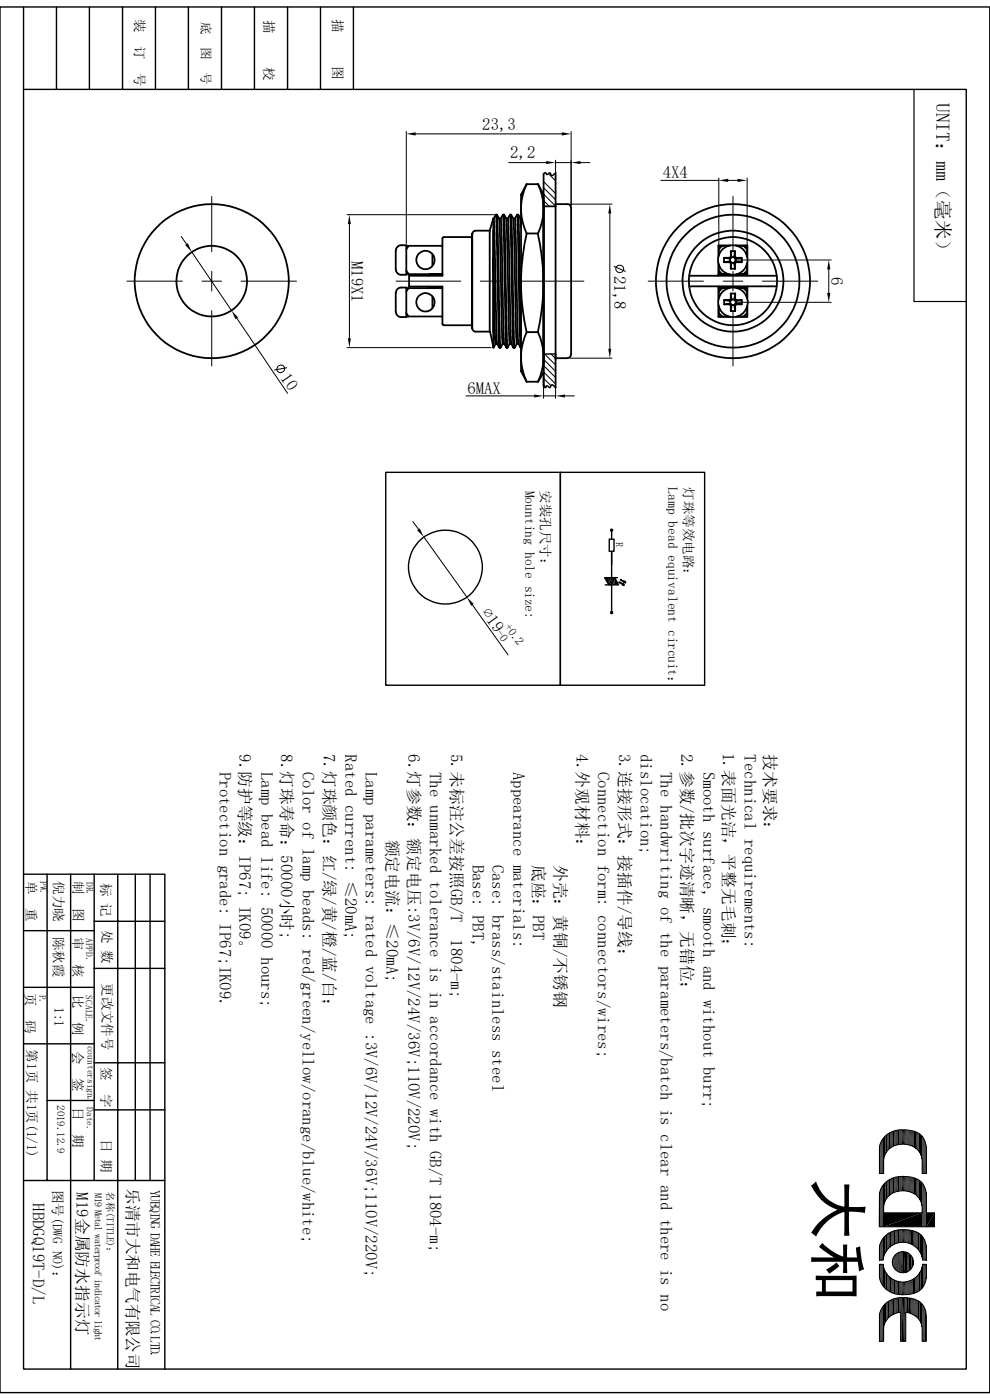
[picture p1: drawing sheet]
<svg xmlns="http://www.w3.org/2000/svg" width="210mm" height="297mm" viewBox="0 0 210 297" stroke-linecap="round" stroke-linejoin="round" font-family="sans-serif">
<g fill="none" stroke="#000" stroke-width=".3">
<path d="M0 1.5h210v293.9h-210zM5 1.5v17.5M5 19h200v271.4h-200zM12 1.5v17.5M19 1.5v17.5M26 1.5v17.5M33 1.5v17.5M40 1.5v17.5M47 1.5v17.5M54 1.5v17.5M61 1.5v17.5M68 1.5v17.5"/>
<path d="M75 1.5v17.5M117.9 36.7l-.8 .6-.2-.1-.2-.5-.6 .3-.4-.4-.4 .3M115.3 75.1h2.6M115.3 82l.4 .3 .3-.5 .7 .5 .4-.7 .8 .7M81.8 100.2h37.1v45.2h-37.1zM118.9 100.2h30.6v45.2h-30.6zM129.2 114.4h1.1v2.6h-1.1zM129.8 112.7v1.7M129.8 117v5.6M128.3 122.6h1.7l-.8 1.5zM128.4 124.1h1.1M129.8 124.1v5.6"/>
<path d="M130 122.6h1M130.4 122.6l.8 1.5h-1.7zM131.3 123.5l.1-.1 .8 .4 .2 .3h-.4l.1-.1zM131.7 122.9l.8 .5v-.1l.2 .3h-.4l.1-.1zM5 197.4h15M5 185.5h30v104.9M10 185.5v64.9M15 185.5v104.9M20 185.5v64.9M20 195.5h15M25 185.5v104.9M28.7 185.5v64.9"/>
<path d="M31.8 185.5v64.9M5 209.5h15M20 205.4h15M5 221.4h15M10 233.5h10M20 225.5h15M20 235.5h15M5 250.4h30"/>
<circle cx="129.7" cy="112.5" r=".22"/>
<circle cx="94.5" cy="120.3" r="7.8"/>
<circle cx="129.7" cy="130" r=".22"/>
</g>
<path d="M193.9 19v45h11.1M191.4 239.7v3M191.4 249.6v3M190.7 260.9v2.8M190.7 265.6v4.3M190.7 271.9v2.8M190.7 275.3v3.2M191.2 265.6v4.4M191.6 265.5v4.5M191.7 275.3v9.3M191.9 265.6v4.4M191.9 275.3v9.3" fill="none" stroke="#000" stroke-width=".25"/>
<g fill="none" stroke="#000" stroke-width=".21">
<path d="M86.2 27.9v23.7M88.2 28.4h31M107.9 34.5h8M115.3 38.5l2.6 2.6M115.3 39.8l2.6 2.6M116.3 36.8l1.6 1.6M117.7 36.8l.2 .2M117.9 34v8.8M117.9 34.5h3.3M121.2 27.9v15.7M123.1 34.5h2M140.2 38.3h12.3"/>
<path d="M152.5 37.8v14.6M154.5 38.3h2M158.5 37.8v14.6M26.9 59.6h11.8M38.4 50.2l1.2 1.6M40.7 53.5l8.4 12.4M42.8 59.6h4.2M44.9 41.7v11.7M44.9 57.6v4.1M51.1 59.6h11.8M73.6 45.6h31.3M74.1 47.5v24.3"/>
<path d="M84 59.6h13.7M101.9 59.6h4.1M110.2 59.6h13.7M115.3 41.2l2.6 2.5M115.3 42.5l1.2 1.3M120.9 43.3h8.9M129.4 45.3v28.7M130.3 56.5l2.4 1.1M137.5 59.6h11.7M153.4 59.6h4.2M155.5 41.7v11.7M155.5 57.6v4.1"/>
<path d="M156 55.2h20.3M161.7 59.6h11.8M175.8 57.1v5M44.9 65.9v11.7M50.2 67.5l10.8 15.9M60.8 78l-2.5 .5M73.6 73.7h30.6M115.3 76.2l2.6 2.6M115.3 77.6l2.6 2.5M115.3 78.9l2.6 2.5M115.3 79.5v5M115.5 75.1l2.4 2.3"/>
<path d="M116.9 75.1l1 1M117.9 79.8v4.7M120.9 76h8.9M155.5 65.9v11.7M156 64.1h20.3M98.8 84h14.5M115.3 80.3l1.6 1.5M115.3 81.6l.5 .5M115.3 84h2.6M119.8 84h2M87.6 110.7l1.2 1.6M89.9 113.9l9.2 12.8"/>
<path d="M100.2 128.3l7.6 10.6M189.4 240v3.3M189.5 240v3.2M189.6 239.9v3.3M189.7 239.9v3.2M189.8 239.9v3.2M189.9 239.9v3.1M190.1 239.8v3.2M190.2 239.8v3.2M190.3 239.8v3.1M190.5 239.7v3.2M190.6 239.7v3.1"/>
<path d="M190.7 239.7v3.1M190.8 239.7v3.1M191 239.7v3.1M191.1 239.7v3.1M191.3 239.7v3M191.7 239.7v3M191.8 239.7v3M191.9 239.7v3.1M192 239.7v3.1M192.2 239.7v3.1M192.3 239.7v3.1M192.4 239.7v3.1"/>
<path d="M192.5 239.7v3.2M192.6 239.7v3.2M192.8 239.7v3.2M192.9 239.8v3.2M193 239.8v3.2M193.1 239.8v3.2M193.2 239.8v3.3M193.3 239.9v3.2M193.4 239.9v3.3M193.5 239.9v3.3M193.6 239.9v3.3M193.7 239.9v3.3"/>
<path d="M193.8 239.9v3.5M186.5 253.5v6.8M186.6 243.2v5.8M186.6 253.1v7.2M186.6 243v6M186.6 252.9v7.4M186.7 242.8v6.2M186.7 252.7v7.6M186.7 242.7v6.3M186.7 252.6v7.7M186.8 242.5v6.5M186.8 252.4v7.9"/>
<path d="M186.8 242.4v6.6M186.8 252.2v8.1M186.9 242.2v6.8M186.9 252.1v8.2M187 242v7M187 251.9v8.4M187.1 241.9v7.1M187.1 251.8v8.5M187.2 241.7v7.3M187.2 251.6v8.7M187.3 241.6v7.4M187.3 251.5v8.8"/>
<path d="M187.4 241.4v7.6M187.4 251.3v9M187.5 241.3v7.7M187.5 251.2v9.1M187.5 241.3v4.6M187.5 251.2v4.6M187.6 241.3v4.4M187.6 251.1v4.5M187.6 241.2v4.2M187.6 251.1v4.2M187.7 241.1v4.1M187.7 251v4.1"/>
<path d="M187.7 241.1a6.4 6.4 0 0 1 7.9-.1l.5 .8 .4 1.3v5.9h-.9v-2.9a4 4 0 0 0-5.2-3.2 3.7 3.7 0 0 0-2.9 3.2v2.9h-.9v-3.3a6.1 6.1 0 0 1 .4-3.7zM187.7 241.1v3.9M187.7 251v3.9M187.8 241v4M187.8 250.9v4M187.9 241v3.8M187.9 250.8v3.9M187.9 250.8a6.6 6.6 0 0 1 7.4-.1l.8 1 .4 1.3v4.3h1.7v3h-11.7l.1-6.8a3.8 3.8 0 0 1 1.3-2.7zM187.9 240.9v3.8M187.9 250.8v3.8M188 240.8v3.8M188 250.7v3.8"/>
<path d="M188 240.8v3.6M188 250.7v3.6M188.1 240.7v3.7M188.1 250.6v3.7M188.2 240.7v3.5M188.2 250.6v3.5M188.3 240.6v3.6M188.3 250.5v3.6M188.3 254a4.4 4.4 0 0 1 6.9 .7l.4 1.3v1.3h-8.1l.1-2zM188.3 240.5v3.6M188.3 250.4v3.6M188.4 240.5v3.5"/>
<path d="M188.4 250.4v3.5M188.5 240.4v3.5M188.5 250.3v3.5M188.6 240.4v3.4M188.6 250.3v3.4M188.7 240.3v3.5M188.7 250.2v3.5M188.8 240.3v3.3M188.8 250.2v3.3M188.9 240.2v3.4M188.9 250.1v3.4M189 240.2v3.3"/>
<path d="M189 250.1v3.3M189.1 240.2v3.3M189.1 250v3.3M189.2 240.1v3.3M189.2 250v3.3M189.3 240.1v3.2M189.3 250v3.2M189.4 249.9v3.3M189.5 249.9v3.2M189.6 249.8v3.3M189.7 249.8v3.2M189.8 249.8v3.2"/>
<path d="M189.9 249.7v3.2M190.1 249.7v3.2M190.2 249.7v3.1M190.3 249.7v3.1M190.5 249.6v3.2M190.6 249.6v3.1M190.7 249.6v3.1M190.8 249.6v3.1M191 249.6v3.1M191.1 249.6v3M191.3 249.6v3M191.7 249.6v3"/>
<path d="M191.8 249.6v3M191.9 249.6v3M192 249.6v3.1M192.2 249.6v3.1M192.3 249.6v3.1M192.4 249.6v3.1M192.5 249.6v3.1M192.6 249.6v3.2M192.8 249.6v3.2M192.9 249.7v3.1M193 249.7v3.2M193.1 249.7v3.2"/>
<path d="M193.2 249.7v3.2M193.3 249.7v3.3M193.4 249.8v3.2M193.5 249.8v3.3M193.6 249.8v3.4M193.7 249.9v3.3M193.8 249.9v3.3M193.9 240v3.4M193.9 249.9v3.4M194 240v3.5M194 249.9v3.5M194.1 240.1v3.4"/>
<path d="M194.1 250v3.4M194.2 240.1v3.5M194.2 250v3.5M194.3 240.2v3.4M194.3 250v3.5M194.4 240.2v3.6M194.4 250.1v3.6M194.5 240.2v3.6M194.5 250.1v3.6M194.6 240.2v3.7M194.6 250.1v3.7M194.6 240.3v3.7"/>
<path d="M194.6 250.2v3.7M194.7 240.3v3.8M194.7 250.2v3.8M194.8 240.4v3.7M194.8 250.3v3.7M194.9 240.4v3.8M194.9 250.3v3.8M195 240.5v3.8M195 250.4v3.9M195 240.5v3.9M195.1 240.5v4.1M195.1 250.4v4.1"/>
<path d="M195.2 240.6v4M195.2 250.5v4M195.2 240.6v4.2M195.2 250.5v4.2M195.3 240.7v4.2M195.3 250.6v4.2M195.3 240.7v4.3M195.3 250.7v4.1M195.4 240.8v4.4M195.4 250.7v4.4M195.4 240.9v4.4M195.5 240.9v4.5"/>
<path d="M195.5 250.8v4.5M195.5 240.9l.1 4.9M195.5 250.8l.1 4.9M195.6 241v5.1M195.6 250.9v5.1M195.7 241v8M195.7 251v9.3M195.7 241.2v7.8M195.9 241.3v7.7M195.9 251.2v9.1M196 241.5v7.5M196 251.4v8.9"/>
<path d="M196 241.6v7.4M196 251.5v8.8M196.1 241.8v7.2M196.1 251.7v8.6M196.2 242v7M196.2 251.9v8.4M196.3 242.2v6.8M196.3 252.1v8.2M196.3 242.4v6.6M196.3 252.3v8M196.4 242.7v6.3M196.4 252.5v7.8"/>
<path d="M196.4 242.9v6.1M196.4 252.8v7.5M196.5 243.1v5.9M196.5 253v7.3M186.6 268.2h.7a4.2 4.2 0 0 0 4.2 3.8 4.2 4.2 0 0 0 4.2-3.8h.8v2.6a3.8 3.8 0 0 1-3.9 3.8 5 5 0 0 1-5.8-2.7l-.2-.9zM186.6 268.2v2.9M186.6 264.4v2.9M186.6 278.8v5.8M186.6 268.2v3.2M186.6 264.1v3.2M186.6 278.6v6M186.7 264v3.3"/>
<path d="M186.7 268.2v3.4M186.7 278.4v6.2M186.7 263.8v3.5M186.7 268.2v3.5M186.7 278.3v6.3M186.8 263.7v3.6M186.8 268.2v3.7M186.8 278.1v6.5M186.8 263.5v3.8M186.8 268.2v3.8M186.8 277.9v6.7M186.9 263.4v3.9"/>
<path d="M186.9 268.2v4M186.9 277.8v6.8M187 263.2v4.1M187 268.2v4.1M187 277.6v7M187.1 263.1v4.2M187.1 268.2v4.3M187.1 277.5v7.1M187.2 262.9v4.4M187.2 268.2v4.5M187.2 277.3v7.3M187.3 262.7v4.6"/>
<path d="M187.3 268.2v4.6M187.3 277.2v7.4M187.3 268.2l.1 4.7M187.4 262.6l-.1 4.7M187.4 277v7.6M187.4 262.6v4.3M187.4 268.7v4.3M187.5 268.8v4.2M187.5 276.9v7.7M187.5 262.5v4.2M187.5 276.9v4.6M187.6 269.1v4.1"/>
<path d="M187.6 276.8v4.5M187.6 262.4v4M187.6 276.7v4.3M187.7 269.3v4M187.7 276.7v4.1M187.7 262.3a6.5 6.5 0 0 1 7.8-.3l.8 1.4 .2 1.4v2.5h-.8a4.2 4.2 0 0 0-4.2-3.7 4.2 4.2 0 0 0-4.2 3.7h-.7v-1.5a4.1 4.1 0 0 1 1.1-3.5zM187.7 276.7a6.4 6.4 0 0 1 6.8-.9 3.6 3.6 0 0 1 2 3.4v5.4h-.9v-2.9a3.8 3.8 0 0 0-3.4-3.3v6.2h-1.1v-6.2a3.9 3.9 0 0 0-3.6 3.3v2.9h-.9v-3.3a6 6 0 0 1 .4-3.7zM187.7 262.3v3.9M187.7 276.6v4.1M187.7 262.2v3.8M187.7 269.6v3.7M187.8 276.6v4"/>
<path d="M187.8 262.1v3.7M187.8 269.7v3.7M187.9 276.6v3.8M187.9 262.1v3.6M187.9 269.9v3.6M187.9 276.4v4M188 262v3.6M188 270v3.6M188 276.4v3.8M188 262v3.4M188 270.1v3.5M188.1 276.4v3.7"/>
<path d="M188.1 261.9v3.5M188.1 270.1v3.6M188.2 276.3v3.7M188.2 261.8v3.4M188.2 270.3v3.4M188.2 276.2v3.7M188.3 261.8v3.4M188.3 270.3v3.5M188.3 276.1v3.7M188.3 261.7v3.3M188.3 270.5v3.3M188.4 276.1v3.6"/>
<path d="M188.4 261.7v3.3M188.4 270.6v3.3M188.5 276v3.7M188.5 261.6v3.3M188.5 270.7v3.2M188.6 276v3.5M188.6 261.6v3.2M188.6 270.8v3.2M188.7 275.9v3.6M188.7 261.5v3.2M188.7 270.8v3.3M188.8 275.9v3.5"/>
<path d="M188.8 261.5v3.1M188.8 271v3.1M188.8 275.8v3.5M188.9 261.4v3.2M188.9 271v3.2M189 275.8v3.4M189 261.4v3M189 271.1v3.1M189.1 275.8v3.3M189.1 261.3v3.1M189.1 271.1v3.1M189.2 275.7v3.4"/>
<path d="M189.2 261.3v3M189.2 271.2v3.1M189.3 275.7v3.3M189.3 261.2v3M189.3 271.3v3M189.4 275.6v3.4M189.4 261.2v3M189.4 271.4v3M189.5 275.6v3.2M189.5 261.2v2.9M189.5 271.4v3M189.5 266.7v2.2"/>
<path d="M189.6 275.5v3.3M189.6 261.1v3M189.6 271.5v2.9M189.7 266.4v2.7M189.7 275.5v3.3M189.7 261.1v2.8M189.7 271.6v2.8M189.8 266.3v3M189.8 275.5v3.2M189.8 261v2.9M189.8 271.6v2.9M189.9 266.1v3.4"/>
<path d="M189.9 275.5v3.2M190 261v2.9M190 271.7v2.8M190.1 275.4v3.2M190.1 261v2.9M190.1 271.7v2.8M190.1 266v3.6M190.2 275.4v3.2M190.2 261v2.8M190.2 271.7v2.9M190.3 265.9v3.8M190.3 260.9v2.8"/>
<path d="M190.3 271.8v2.8M190.3 275.4v3.2M190.5 260.9v2.8M190.5 271.8v2.8M190.5 275.3v3.2M190.5 265.7v4.1M190.6 260.9v2.8M190.6 271.9v2.7M190.6 275.3v3.2M190.9 260.9v2.7M190.9 271.9v2.8M190.9 275.3v3.1"/>
<path d="M190.9 265.6v4.4M191 260.9v2.7M191 271.9v2.8M191 275.3v3.1M191.1 260.9v2.7M191.1 271.9v2.8M191.1 275.3v9.3M191.3 260.9v2.7M191.3 272v2.7M191.4 260.9v2.7M191.4 265.5v4.5M191.4 272v2.7"/>
<path d="M191.5 260.9v2.7M191.5 272v2.7M191.7 260.9v2.7M191.7 272v2.7M191.8 265.6v4.4M191.8 260.9v2.7M191.8 272v2.7M191.9 260.9v2.7M191.9 271.9v2.8M192 260.9v2.7M192 265.6v4.4M192 271.9v2.8"/>
<path d="M192.1 275.3v9.3M192.1 265.6v4.4M192.2 260.9v2.7M192.2 271.9v2.8M192.2 265.6v4.3M192.2 275.3v3.1M192.3 260.9v2.8M192.3 271.9v2.8M192.3 265.6v4.3M192.3 275.3v3.1M192.4 260.9v2.8M192.4 271.9v2.8"/>
<path d="M192.5 265.7v4.1M192.5 275.3v3.2M192.5 260.9v2.8M192.5 271.9v2.7M192.6 265.7v4.1M192.6 275.3v3.2M192.6 260.9v2.8M192.6 271.8v2.8M192.7 265.9v3.8M192.7 275.3v3.3M192.7 260.9v2.9M192.8 271.8v2.8"/>
<path d="M192.8 265.9v3.8M192.8 275.4v3.2M192.8 260.9v2.9M192.9 271.7v2.9M192.9 266v3.6M192.9 275.4v3.2M193 260.9v3M193 266v3.6M193 271.7v2.9M193 266.1v3.4M193 275.4v3.2M193.1 261v2.9"/>
<path d="M193.1 271.7v2.9M193.1 266.1v3.3M193.1 275.4v3.3M193.2 261v2.9M193.2 266.3v3M193.2 271.6v2.9M193.3 266.3v2.9M193.3 275.4v3.3M193.3 261v2.9M193.3 271.6v2.9M193.4 266.4v2.7M193.4 275.4v3.4"/>
<path d="M193.4 261v3M193.4 271.5v3M193.4 266.5v2.5M193.5 275.5v3.3M193.5 266.7v2.2M193.5 261.1v2.9M193.5 271.5v3M193.6 275.5v3.4M193.6 261.1v3.1M193.6 271.4v3M193.7 275.5v3.4M193.7 261.1v3.1"/>
<path d="M193.7 271.4v3M193.8 275.5v3.5M193.8 261.1v3.2M193.8 271.2v3.2M193.9 275.6v3.4M193.9 261.2v3.1M193.9 271.2v3.2M194 275.6v3.5M194 261.2v3.2M194 271.1v3.3M194.1 275.6v3.6M194.1 261.2v3.3"/>
<path d="M194.1 271.1v3.2M194.2 261.2v3.3M194.2 275.7v3.5M194.2 271v3.3M194.3 261.3v3.3M194.3 275.7v3.6M194.3 270.9v3.3M194.4 261.3v3.4M194.4 275.8v3.6M194.4 270.8v3.4M194.5 261.4v3.4M194.5 275.8v3.7"/>
<path d="M194.5 270.8v3.4M194.6 270.7v3.5M194.6 261.5v3.5M194.6 275.8v3.9M194.6 270.6v3.5M194.7 261.5v3.5M194.7 270.5v3.5M194.7 275.9v3.8M194.8 261.5v3.7M194.8 270.3v3.7M194.8 275.9v3.9M194.9 261.6v3.6"/>
<path d="M194.9 276v3.8M194.9 270.3v3.6M194.9 261.6v3.8M194.9 276v4M195 270.1v3.8M195 261.7v3.7M195 276.1v3.9M195.1 261.7v3.9M195.1 276.1v4.1M195.1 270v3.9M195.1 261.8v3.8M195.1 276.2v4"/>
<path d="M195.2 269.9v3.9M195.2 261.8v4M195.2 269.7v4M195.2 276.2v4.2M195.3 261.9v4M195.3 269.6v4M195.3 276.3v4.2M195.3 276.4v4.2M195.3 269.5v4.1M195.4 262v4.1M195.4 276.4v4.4M195.4 262v4.2"/>
<path d="M195.4 276.4v4.5M195.5 269.3l-.1 4.3M195.5 262v4.4M195.5 276.5v4.5M195.5 269.1v4.4M195.5 276.5l.1 5M195.5 262.1v4.5M195.6 268.9v4.5M195.6 262.2v4.6M195.6 268.9v4.4M195.6 276.6v5.1M195.6 268.7v4.6"/>
<path d="M195.6 262.3v4.8M195.7 276.6v8M195.7 262.3v5M195.7 268.2v5.1M195.7 262.4v4.9M195.7 268.2v5M195.7 276.8v7.8M195.9 262.5v4.8M195.9 268.2v4.8M195.9 276.9v7.7M196 262.6v4.7M196 268.2v4.7"/>
<path d="M196 277.1v7.5M196 262.8v4.5M196 268.2v4.5M196 277.2v7.4M196.1 263v4.3M196.1 268.2v4.3M196.1 277.4v7.2M196.2 263.2v4.1M196.2 268.2v4.1M196.2 277.6v7M196.3 263.4v3.9M196.3 268.2v4"/>
<path d="M196.3 277.8v6.8M196.3 263.6v3.7M196.3 268.2v3.7M196.3 278v6.6M196.4 263.8v3.5M196.4 268.2v3.5M196.4 278.2v6.4M196.4 278.5v6.1M196.4 264v3.3M196.4 268.2v3.3M196.5 264.3v3M196.5 278.9v5.7"/>
<path d="M196.5 268.2v3.1"/>
<circle cx="131.5" cy="57" r=".83"/>
<circle cx="59.6" cy="78.2" r=".83"/>
<circle cx="191.5" cy="267.8" r="2.23"/>
</g>
<g fill="#000">
<path d="M209.9 1.4l.1 .1zM209.9 1.4l.1 .2zM86.2 28.4l2-.3v.6zM115.9 34.2l2 .3-2 .3zM119.2 28.1l2 .3-2 .3zM121.2 34.5l1.9-.3v.6zM152.5 38.3l2-.4v.7zM156.5 37.9l2 .4-2 .3zM39.3 52l.5-.4 .9 1.9zM74.1 45.6l.3 1.9h-.6zM129.4 43.3l.3 2h-.7zM175.8 55.2l.3 1.9h-.6z"/>
<path d="M49.1 65.9l1.4 1.5-.5 .3zM73.8 71.8h.6l-.3 1.9zM129 74h.7l-.3 2zM175.5 62.1h.6l-.3 2zM113.3 83.7l2 .3-2 .3zM117.9 84l1.9-.3v.6zM88.5 112.5l.5-.4 .9 1.8zM99.1 126.7l1.4 1.4-.6 .4zM128.3 122.6h.9v1.5zM129.2 122.6h.3l-.3 1.5zM129.5 122.6v.9l-.3 .6zM129.5 122.6h.5l-.5 .9z"/>
<path d="M130 123.1v1h-.5zM130.4 122.6l-.4 1.5v-1zM130.4 122.6v1.5h-.4zM130.4 122.6l.8 1.5h-.8zM131.4 123.4v.2zM131.7 122.9v.2zM132.1 124l-.1 .1zM131.4 123.4l.7 .5-.7-.3zM131.4 123.6l.7 .4zM132.1 123.9v.2zM132.2 123.9l-.1 .2zM132.2 123.8v.3z"/>
<path d="M131.7 122.9l.6 .5-.6-.3zM131.7 123.1l.6 .3zM132.4 123.5l-.1 .1zM132.4 123.4v.1zM132.2 123.8l.2 .3h-.2zM132.2 124.1h.2zM132.4 123.4v.2zM132.5 123.4l-.1 .2zM132.5 123.3v.3zM132.5 123.3l.2 .3h-.2zM187.5 257.3h8.1l-8.1 3zM187.5 260.3l8.1-3v3z"/>
<path d="M196.5 257.3h1.7l-1.7 3zM198.2 257.3v3h-1.7zM189.3 267.7v.1zM189.3 267.5v.3zM189.3 267.5v.5zM189.4 267.3l-.1 .7zM189.4 267.3v1zM189.4 267.1v1.2zM189.4 267.1v1.4zM189.5 266.8l-.1 1.7zM189.5 266.8v1.9zM193.6 266.9v1.8z"/>
<path d="M193.6 266.9l-.1 2zM193.7 267.1v1.4zM193.6 266.9v1.7zM193.7 267.1l-.1 1.5zM193.7 267.3v1zM193.7 267.4v.9zM193.7 267.1v1.3zM193.7 267.3v1.1zM193.8 267.6v.3zM193.8 267.5v.5zM193.8 267.6v.4zM193.8 267.5v.6z"/>
<path d="M193.7 267.4v.7zM193.8 267.5l-.1 .6zM209.9 295.4h.1z"/>
</g>
<path d="M115.3 41.3v40.4M111.7 70.5h2.4M191.4 275.3v9.3" fill="none" stroke="#000" stroke-width=".34"/>
<g fill="none" stroke="#000" stroke-width=".38">
<path d="M111.7 39a12.1 12.1 0 0 0 0 10.5h2.4a12.1 12.1 0 0 0 0-10.5M115.3 36.9v6.9h2.6M117.9 36.7v45.6M83.9 53.1v4.1M84 57.2a1.12 1.12 0 0 0 1.1 1.1M85.1 58.3h1.1zM85.1 52h1.1zM85.1 52a1.12 1.12 0 0 0-1.1 1.1M86.2 57.4l.4 .8M86.2 58.2h7.7M86.2 52.2h7.7M86.2 52v6.3"/>
<path d="M86.6 52.2l-.4 .7M91.7 53.9v2.5M93.9 58.2h-2.8l-.3 .3M100.2 50.3l-6.3 .1v8.1h-7.1v2.3h7.1v8.1l6.3 .1M103.9 48.9v21.5M103.9 48.9h-3a.8 .8 0 0 0-.7 .8v19.9a.72 .72 0 0 0 .7 .8h3.1l.7 3.3M104.6 46.4v8.2M104.6 48.9v21.5M104.6 46.4l-.7 2.5M104.7 46.4l.8 26.5M105.2 45.6h.2M105.2 45.6l.7 28.1-.4-.8"/>
<path d="M105.2 45.6l-.6 .8M105.4 45.6l.5 .8M105.4 45.6l.8 28.1M105.9 46.4l.7 26.5M105.9 46.4h.3M106.2 46.4l.2 2.2 .4 20.2 .2 4.1M106.7 45.6h.2M106.7 45.6l-.5 .8M106.7 45.6l.7 28.1M106.9 45.6l.5 .8M106.9 45.6l.8 28.1M107.4 46.4l.7 26.5"/>
<path d="M107.4 46.4h.3M107.7 46.4l.8 26.5M108.2 45.6h.2M108.2 45.6l-.5 .8M108.2 45.6l.7 28.1M108.4 45.6l.5 .8M108.4 45.6l.3 6.3 .3 19.6 .2 2.2M108.9 46.4l.2 4.1 .4 20.2 .1 2.2M108.9 46.4h.3M109.2 46.4l.3 5.8 .3 17.1 .2 3.6M109.7 45.6h.2l.2 2 .4 23.5M109.7 45.6l-.5 .8"/>
<path d="M109.7 45.6l.7 28.1M109.9 45.6l.5 .8M110.4 46.4l.1 1.9M110.4 46.4h.1M111.7 49.6a46.1 46.1 0 0 0 0 20.9 12.1 12.1 0 0 0 0 10.5M114.1 49.6a46.1 46.1 0 0 1 0 20.9M115.3 41.3l-1.2-2.2h-2.4l-1.2 2.2v37.4l1.2 2.3M115.3 41.8v40.2M117.9 43.3h2.5zM120.4 43.3a.72 .72 0 0 1 .7 .7M121.2 44v31.2M146.2 58.5h18.6"/>
<path d="M152.4 58.2h2.4M152.4 55.9v2.6M152.5 56.1v1.9l.1 .1h1.9M152.5 57.4l.7 .7M153.2 52.2l-.7 .7M153.6 54.7v.9M153.6 55.6l1.3 .1 .1 1.3M153.6 54.7l1.3 .2M154.6 52.2h-2l-.1 .1v1.9M154.9 54.9v.6M154.9 55.5h.1M154.9 54.9h.1"/>
<path d="M154.9 55.5l-1.3 .1M154.9 55.5l.3 .3M154.9 52.1h-2.5v2.3M155 53.3l-.1 1.3-1.3 .1M155 53.3h.9M155 53.3l.2 1.3M155.2 55.8h.6M155.2 54.6h.6M155.2 55.8l-.2 1.2h.9M155.2 54.6l-.3 .3M155.7 55.8l.2 1.2M155.8 54.6l.2 .3"/>
<path d="M155.9 53.3l-.2 1.3M155.9 53.3l.1 1.3 1.4 .1-1.4 .2M156 55.5l-.2 .3M156 54.9v.6M156 55.5l1.4 .1M156 52.1h2.5v2.5M156.2 58.2h2.3M156.4 52.2h1.9l.2 .1M157.4 55.6l-1.4 .1-.1 1.3M157.4 54.7v.9M157.7 52.2l.8 .7M158.5 58l-.2 .1h-1.8"/>
<path d="M158.5 57.4l-.8 .7M158.5 52.3v1.9M158.5 56v2M158.5 55.8v2.7M83.9 62.1v4.1M84 66.2a1.12 1.12 0 0 0 1.1 1.1M85.1 67.3h1.1zM85.1 61h1.1zM85.1 61a1.12 1.12 0 0 0-1.1 1.1M86.2 66.4l.4 .7M86.2 67.1h7.7M86.2 61.1h7.7"/>
<path d="M86.2 61v6.3M86.5 61.1l-.3 .7M90.8 60.8l.3 .3h2.8M91.7 62.9v2.5M105.2 72.9l-.5 .8M105.5 72.9h-.4l-.1-1.7-.4-16.6 .1 19.1M106 73.7h.2M106.6 72.9l-.4 .8M106.6 72.9h.4M107 72.9l.4 .8M107.4 73.7h.3M108.1 72.9l-.4 .8"/>
<path d="M108.1 72.9h.4M108.5 72.9l.4 .8M108.9 73.7h.3M109.6 72.9l-.4 .8M109.6 72.9h.4M110 72.9l.4 .8M110.4 73.7h.1M114.1 70.5a12.1 12.1 0 0 1 0 10.5M115.3 79l-1.2 2M117.9 76h2.5M121.1 75.2a.72 .72 0 0 1-.7 .7M146.2 60.7h18.6"/>
<path d="M152.4 61.1h2.4M152.4 64.7v2.5h2.5M152.4 60.7v2.8M152.5 65v2l.1 .1M152.5 66.4l.7 .7M152.6 67.1h2M153.2 61.2l-.7 .6M153.6 64.6h1.1M153.6 63.7v.9M153.6 63.7l1.3 .1M154.5 61.1h-1.9l-.1 .2v1.9M154.7 64.6l.3 .3v1.1"/>
<path d="M154.9 63.8v.6M154.9 64.4l.3 .3M154.9 64.4h.1M154.9 64.4l-1.3 .2M154.9 63.8h.1M155 62.3l-.1 1.3-1.3 .1M155 62.3h1M155 62.3l.2 1.2M155 66h1M155.2 64.7h.6M155.2 63.5l-.3 .3M155.2 64.7l-.2 1.3"/>
<path d="M155.2 63.5h.6M156 62.3v1.3l1.4 .1M156 62.3l-.2 1.2 .3 .3M156.1 64.4l-.3 .3 .2 1.3M156.1 64.4l1.3 .2M156.1 63.8v.6M156.1 63.8h.1M156.2 61.1h2.3M156.3 64.6l-.3 .3v1.1M156.3 64.6h1.1M156.4 67.1h1.9M156.5 61.1h1.8l.2 .2"/>
<path d="M157.4 63.7l-1.3 .1M157.4 63.7v.9M157.8 61.2l.7 .6M158.5 66.4l-.7 .7M158.5 67l-.2 .1M158.5 61.3v1.9M158.5 65.1v1.9M158.5 64.9v2.3h-2.4M158.5 60.7v2.7M111.7 81h2.4"/>
<circle cx="44.9" cy="59.7" r="16.3"/>
<circle cx="44.9" cy="59.6" r="7.5"/>
<circle cx="90.3" cy="55.2" r="1.95"/>
<circle cx="155.4" cy="55.2" r="3.1"/>
<circle cx="155.5" cy="59.7" r="16.3"/>
<circle cx="155.5" cy="59.7" r="14.1"/>
<circle cx="155.5" cy="59.6" r="10.7"/>
<circle cx="155.5" cy="59.6" r="9.4"/>
<circle cx="90.3" cy="64.1" r="1.95"/>
<circle cx="155.5" cy="64.1" r="3.1"/>
</g>
<text font-size="13" x="173.2" y="250.2" transform="rotate(90 173.2 250.2)">大和</text>
<text font-size="4.1" x="198.6" y="21.9" transform="rotate(90 198.6 21.9)">UNIT：mm（毫米）</text>
<g font-size="3.6">
<text x="102.3" y="27.5">23,3</text>
<text x="108.2" y="33.6">2,2</text>
<text x="140.6" y="37.8">4X4</text>
<text x="74.6" y="55.3" transform="rotate(90 74.6 55.3)">M19X1</text>
<text x="130.3" y="58.5" transform="rotate(90 130.3 58.5)">21,8</text>
<text x="176.3" y="58.8" transform="rotate(90 176.3 58.8)">6</text>
<text x="59.4" y="80.1" transform="rotate(56 59.4 80.1)">10</text>
<text x="99.2" y="83.5">6MAX</text>
<text x="102" y="130" transform="rotate(54 102 130)">∅19</text>
<text x="50.8" y="160" transform="rotate(90 50.8 160)">9.防护等级：IP67; IK09。</text>
<text x="59.6" y="160" transform="rotate(90 59.6 160)">8.灯珠寿命：50000小时;</text>
<text x="68.6" y="159.9" transform="rotate(90 68.6 159.9)">7.灯珠颜色：红/绿/黄/橙/蓝/白；</text>
<text x="73.2" y="160" transform="rotate(90 73.2 160)">Rated current: ≤20mA;</text>
<text x="86.6" y="160" transform="rotate(90 86.6 160)">6.灯参数：额定电压:3V/6V/12V/24V/36V;110V/220V;</text>
<text x="95.6" y="159.9" transform="rotate(90 95.6 159.9)">5.未标注公差按照GB/T</text>
<text x="122.3" y="160" transform="rotate(90 122.3 160)">4.外观材料：</text>
<text x="131.3" y="159.9" transform="rotate(90 131.3 159.9)">3.连接形式：接插件/导线；</text>
<text x="135.9" y="159.9" transform="rotate(90 135.9 159.9)">dislocation;</text>
<text x="144.5" y="159.9" transform="rotate(90 144.5 159.9)">2.参数/批次字迹清晰，无错位；</text>
<text x="153.3" y="159.7" transform="rotate(90 153.3 159.7)">1.表面光洁，平整无毛刺；</text>
<text x="158" y="160" transform="rotate(90 158 160)">Technical requirements:</text>
<text x="162.1" y="160" transform="rotate(90 162.1 160)">技术要求：</text>
<text x="46.6" y="163.7" transform="rotate(90 46.6 163.7)">Protection grade: IP67;IK09.</text>
<text x="55.4" y="163.7" transform="rotate(90 55.4 163.7)">Lamp bead life: 50000 hours;</text>
<text x="64.2" y="163.7" transform="rotate(90 64.2 163.7)">Color of lamp beads: red/green/yellow/orange/blue/white;</text>
<text x="77.6" y="163.7" transform="rotate(90 77.6 163.7)">Lamp parameters: rated voltage :3V/6V/12V/24V/36V;110V/220V;</text>
<text x="91.2" y="163.7" transform="rotate(90 91.2 163.7)">The unmarked tolerance is in accordance with GB/T 1804-m;</text>
<text x="108.9" y="163.7" transform="rotate(90 108.9 163.7)">Appearance materials:</text>
<text x="126.8" y="163.7" transform="rotate(90 126.8 163.7)">Connection form: connectors/wires;</text>
<text x="140.1" y="163.7" transform="rotate(90 140.1 163.7)">The handwriting of the parameters/batch is clear and there is no</text>
<text x="149.1" y="163.7" transform="rotate(90 149.1 163.7)">Smooth surface, smooth and without burr;</text>
<text x="82" y="178.1" transform="rotate(90 82 178.1)">额定电流：≤20mA;</text>
<text x="100.2" y="183.4" transform="rotate(90 100.2 183.4)">Base: PBT,</text>
<text x="104.4" y="183.4" transform="rotate(90 104.4 183.4)">Case: brass/stainless steel</text>
<text x="113" y="183.5" transform="rotate(90 113 183.5)">底座：PBT</text>
<text x="117.6" y="183.5" transform="rotate(90 117.6 183.5)">外壳：黄铜/不锈钢</text>
<text x="95.6" y="199.3" transform="rotate(90 95.6 199.3)">1804-m;</text>
<text x="7" y="255.2" transform="rotate(90 7 255.2)">HBDGQ19T-D/L</text>
<text x="16.3" y="252.9" transform="rotate(90 16.3 252.9)">M19金属防水指示灯</text>
<text x="26.9" y="252.1" transform="rotate(90 26.9 252.1)">乐清市大和电气有限公司</text>
</g>
<g font-size="2.9">
<text x="28.6" y="4" transform="rotate(90 28.6 4)">装</text>
<text x="56" y="4.2" transform="rotate(90 56 4.2)">描</text>
<text x="70.6" y="4" transform="rotate(90 70.6 4)">描</text>
<text x="28.6" y="9.8" transform="rotate(90 28.6 9.8)">订</text>
<text x="28.6" y="15.5" transform="rotate(90 28.6 15.5)">号</text>
<text x="56" y="14.3" transform="rotate(90 56 14.3)">校</text>
<text x="70.6" y="14" transform="rotate(90 70.6 14)">图</text>
<text x="111.4" y="104.1" transform="rotate(90 111.4 104.1)">Mounting hole size:</text>
<text x="114.8" y="104" transform="rotate(90 114.8 104)">安装孔尺寸：</text>
<text x="141.7" y="103.4" transform="rotate(90 141.7 103.4)">Lamp bead equivalent circuit：</text>
<text x="145.1" y="103.3" transform="rotate(90 145.1 103.3)">灯珠等效电路：</text>
<text x="5.6" y="186.9" transform="rotate(90 5.6 186.9)">单</text>
<text x="11.4" y="186.9" transform="rotate(90 11.4 186.9)">倪力晓</text>
<text x="15.6" y="186.9" transform="rotate(90 15.6 186.9)">制</text>
<text x="21.5" y="187.2" transform="rotate(90 21.5 187.2)">标 记</text>
<text x="5.6" y="192.6" transform="rotate(90 5.6 192.6)">重</text>
<text x="15.6" y="192.6" transform="rotate(90 15.6 192.6)">图</text>
<text x="21.7" y="197.3" transform="rotate(90 21.7 197.3)">处 数</text>
<text x="11.4" y="198.8" transform="rotate(90 11.4 198.8)">陈秋霞</text>
<text x="15.5" y="198.8" transform="rotate(90 15.5 198.8)">审</text>
<text x="15.5" y="204.5" transform="rotate(90 15.5 204.5)">核</text>
<text x="21.7" y="208.5" transform="rotate(90 21.7 208.5)">更改文件号</text>
<text x="5.4" y="210.7" transform="rotate(90 5.4 210.7)">页</text>
<text x="11.6" y="213.6" transform="rotate(90 11.6 213.6)">1:1</text>
<text x="15.5" y="211" transform="rotate(90 15.5 211)">比</text>
<text x="5.4" y="216.4" transform="rotate(90 5.4 216.4)">码</text>
<text x="15.5" y="216.7" transform="rotate(90 15.5 216.7)">例</text>
<text x="5.8" y="222.6" transform="rotate(90 5.8 222.6)">第1页 共1页(1/1)</text>
<text x="15.5" y="222.9" transform="rotate(90 15.5 222.9)">会</text>
<text x="21.5" y="226.3" transform="rotate(90 21.5 226.3)">签</text>
<text x="15.5" y="228.6" transform="rotate(90 15.5 228.6)">签</text>
<text x="21.5" y="232" transform="rotate(90 21.5 232)">字</text>
<text x="15.5" y="234.9" transform="rotate(90 15.5 234.9)">日</text>
<text x="15.5" y="240.6" transform="rotate(90 15.5 240.6)">期</text>
<text x="21.5" y="241.7" transform="rotate(90 21.5 241.7)">日 期</text>
<text x="11.2" y="252.4" transform="rotate(90 11.2 252.4)">图号(DWG NO)：</text>
<text x="32" y="252.4" transform="rotate(90 32 252.4)">YUEQING DAHE ELECTRICAL CO.LTD.</text>
</g>
<g font-size="2.7">
<text x="42.8" y="4.6" transform="rotate(90 42.8 4.6)">底</text>
<text x="42.8" y="9.9" transform="rotate(90 42.8 9.9)">图</text>
<text x="42.8" y="15.3" transform="rotate(90 42.8 15.3)">号</text>
</g>
<g font-size="2.5">
<text x="105.1" y="134.3" transform="rotate(54 105.1 134.3)">-0</text>
<text x="106.9" y="133" transform="rotate(54 106.9 133)">+0.2</text>
</g>
<text font-size="2.3" x="12.2" y="234.5" transform="rotate(90 12.2 234.5)">2019.12.9</text>
<g font-size="2.2">
<text x="20.1" y="253.2" transform="rotate(90 20.1 253.2)">M19 Metal waterproof indicator light</text>
<text x="22.7" y="252.8" transform="rotate(90 22.7 252.8)">名称(TITLE)：</text>
</g>
<text font-size="2.1" x="130.7" y="114.9" transform="rotate(90 130.7 114.9)">R</text>
<g font-size="2">
<text x="8.5" y="186.9" transform="rotate(90 8.5 186.9)">PW.</text>
<text x="18.4" y="187.1" transform="rotate(90 18.4 187.1)">DR.</text>
<text x="18.3" y="199" transform="rotate(90 18.3 199)">APPD.</text>
<text x="8.4" y="211" transform="rotate(90 8.4 211)">P.</text>
<text x="18.2" y="211.2" transform="rotate(90 18.2 211.2)">SCALE.</text>
<text x="18.6" y="221.8" transform="rotate(90 18.6 221.8)">countersign.</text>
<text x="18.4" y="234.9" transform="rotate(90 18.4 234.9)">Date.</text>
</g>
</svg>
